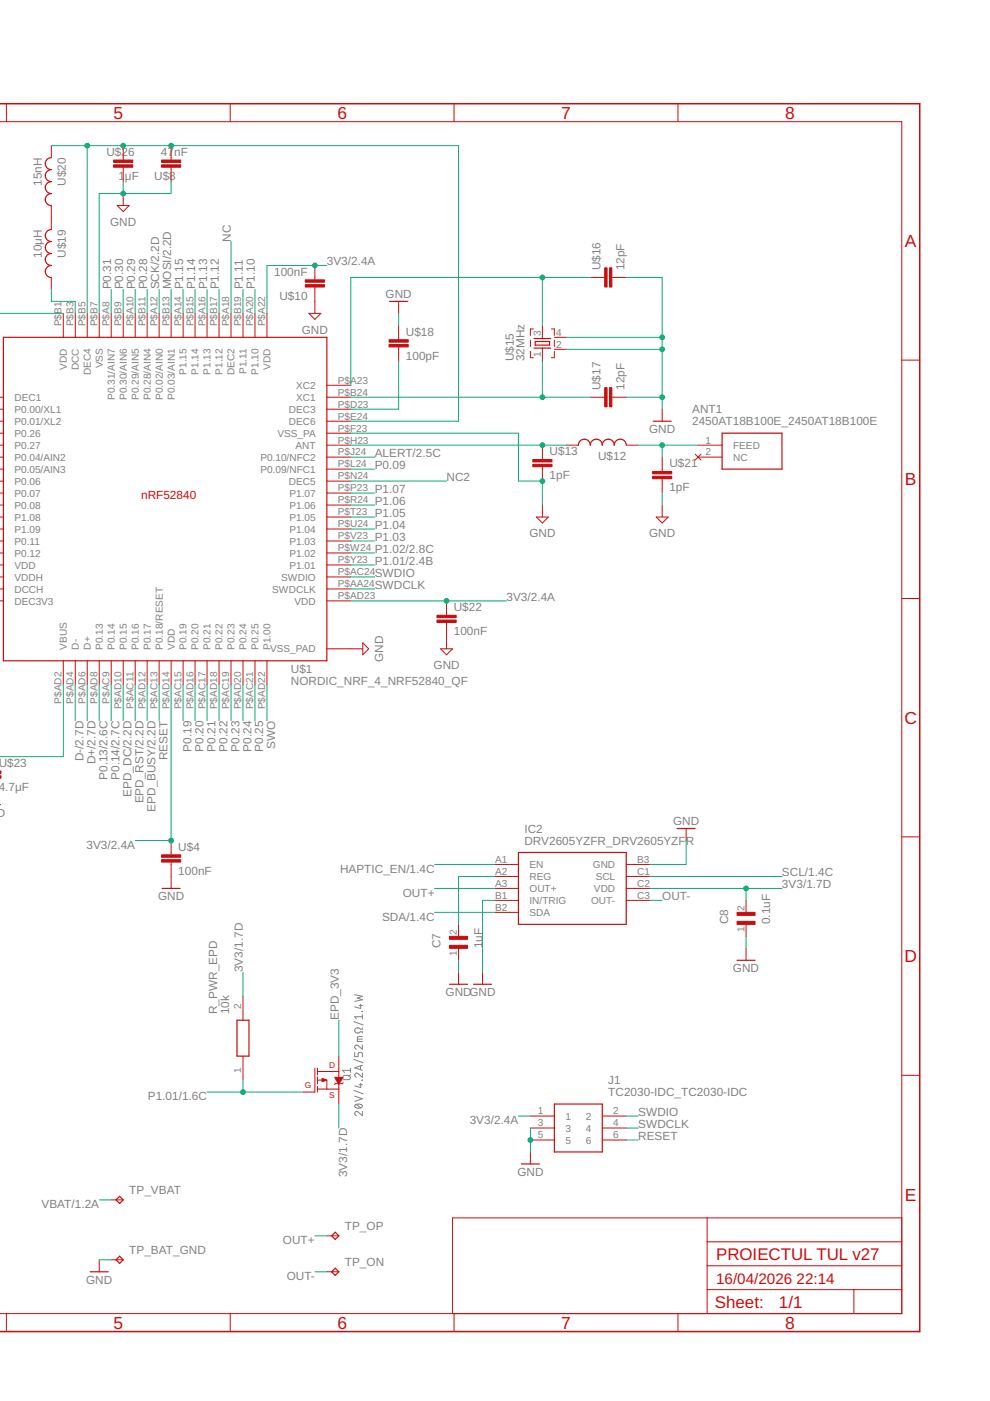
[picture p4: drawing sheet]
<svg xmlns="http://www.w3.org/2000/svg" width="210mm" height="297mm" viewBox="0 0 210 297" stroke-linecap="round" stroke-linejoin="round" font-family="sans-serif">
<g fill="none" stroke="#808080" stroke-width=".21">
<path d="M75 216.6l2 .7M75.2 210.9l1.6 .3-1 .4 1 .4-1.6 .3M76.1 213.2h.7M76.5 212.9v.9l-1.3-.3M76.8 214.4v.1zM76.8 219.8h-.9l-.1 .2v.8h1M76.8 217.9v.3h-.4a.62 .62 0 0 0-1-.2 .62 .62 0 0 0 0 1 .62 .62 0 0 0 1-.2h.4v.2M76.8 215.1v.9M76.8 215.6h-1.6l.4 .4M72.8 228.2l1.1-.2a.46 .46 0 0 1 .4 .5 .46 .46 0 0 1-.4 .4l-1.1-.1-.1-.3zM74.3 227.8l-.4 .4M74.3 226.9h-1.6l.3 .5"/>
<path d="M74.3 226.5v.9M75 231.2l2 .7M75 224.6l2 .7M75.2 223.1v.9h.7v-.5a.46 .46 0 0 1 .5-.4 .46 .46 0 0 1 .4 .4v.5M75.2 232.4l1.6 .6-1.6 .5M75.3 234.3a1.02 1.02 0 0 1 1.5 .2 .97 .97 0 0 1-1.6 0zM75.6 234.2l.9 .7M75.8 220.3h1M76.1 230h.7M76.4 226v.8M76.5 229.7v.9l-1.3-.4M76.8 229v.1z"/>
<path d="M76.8 235.6v.9l-.9-.7a.44 .44 0 0 0-.7 .1 .44 .44 0 0 0 .4 .6M76.8 227.5v.9l-.9-.8a.44 .44 0 0 0-.7 .2 .44 .44 0 0 0 .4 .6M76.8 221.6v.9l-.9-.8a.44 .44 0 0 0-.7 .1 .44 .44 0 0 0 .4 .7M76.8 225.8l-1.6 .6 1.6 .5"/>
</g>
<g fill="none" stroke="#c90d0c" stroke-width=".21">
<path d="M-.1 25.8h191.3v252.7h-191.3M1.4 22v3.8M10.9 30.9v2.5M26.1 30.9v3M26.1 35.5v3M36.3 30.9v3M36.3 35.5v3M48.8 22v3.8M96.3 22v3.8M143.7 22v3.8M10.9 43.6v5.1M10.9 58.8v2.6"/>
<path d="M24.8 43.6h2.6l-1.3 1.3zM26.1 41v2.6M66.8 56.3v3M125.2 58.8h3M129.7 58.8h3.1M13.4 66.4v5.1M16 66.4v5.1M18.5 66.4v5.1M21 66.4v5.1M23.6 66.4v5.1M26.1 66.4v5.1M28.7 66.4v5.1"/>
<path d="M31.2 66.4v5.1M33.7 66.4v5.1M36.3 66.4v5.1M38.8 66.4v5.1M41.4 66.4v5.1M43.9 66.4v5.1M46.4 66.4v5.1M49 66.4v5.1M51.5 66.4v5.1M54.1 66.4v5.1M56.6 66.4v5.1M65.5 66.4h2.5l-1.2 1.3z"/>
<path d="M66.8 60.9v5.5M84.5 63.9v2.5M84.5 69v3M84.5 73.6v3M112.5 74.5v1.3h.6M112.5 72.1v1.4M113.1 69.7h-.6v1.4M115 69v2.8M115 73.8v2.8M116.9 69.7h.6v1.4M117.5 74.5v1.3h-.6M117.5 72.1v1.4"/>
<path d="M117.5 71.5h2.6M117.5 74.1h2.6M191.2 76.3h3.8M0 84.2h.7M0 86.8h.7M0 89.3h.7M0 91.8h.7M0 94.4h.7M0 96.9h.7M0 99.5h.7M69.3 84.2h5.1M69.3 86.8h5.1"/>
<path d="M69.3 89.3h5.1M69.3 91.8h5.1M69.3 94.4h5.1M69.3 96.9h5.1M69.3 99.5h5.1M69.3 81.7h5.1M115 94.4v3M115 99v3M120.1 94.4h2.5M125.2 84.2h3M129.7 84.2h3.1M132.8 94.4h2.5"/>
<path d="M140.4 86.8v2.5M140.4 96.9v3.1M147.4 96.3l1.2 1.2M148 94.4h5.1M148 96.9h5.1M148.6 96.3l-1.2 1.2M0 109.6h.7M0 102h.7M0 104.5h.7M0 107.1h.7M0 112.2h.7M0 119.8h.7"/>
<path d="M0 114.7h.7M0 117.2h.7M69.3 109.6h5.1M69.3 102h5.1M69.3 104.5h5.1M69.3 107.1h5.1M69.3 112.2h5.1M69.3 119.8h5.1M69.3 114.7h5.1M69.3 117.2h5.1M113.7 109.6h2.6l-1.3 1.3zM115 107.1v2.5"/>
<path d="M139.1 109.6h2.6l-1.3 1.3zM140.4 101.5v3M140.4 107.1v2.5M0 124.9h.7M0 122.3h.7M0 127.4h.7M69.3 137.6h7.6M69.3 124.9h5.1M69.3 122.3h5.1M69.3 127.4h5.1M76.9 136.3l1.3 1.3-1.3 1.2zM93.4 137.6h2.5l-1.2 1.2z"/>
<path d="M94.7 127.4v3.1M94.7 132v5.6M191.2 126.9h3.8M13.4 140.1v5.1M16 140.1v5.1M18.5 140.1v5.1M21 140.1v5.1M23.6 140.1v5.1M26.1 140.1v5.1M28.7 140.1v5.1M31.2 140.1v5.1M33.7 140.1v5.1"/>
<path d="M36.3 140.1v5.1M38.8 140.1v5.1M41.4 140.1v5.1M43.9 140.1v5.1M46.4 140.1v5.1M49 140.1v5.1M51.5 140.1v5.1M54.1 140.1v5.1M56.6 140.1v5.1M36.3 178.2v3.1M145.5 175.7v2.5M191.2 177.4h3.8"/>
<path d="M36.3 182.8v5.6M97.2 196v2.5M104.8 183.3h5.1M104.8 185.8h5.1M104.8 188.4h5.1M104.8 190.9h5.1M104.8 193.4h5.1M132.8 183.3h5.1M132.8 185.8h5.1M132.8 188.4h5.1M132.8 190.9h5.1M158.2 190.9v2.5"/>
<path d="M158.2 196v2.5M51.5 211.2v5.1M97.2 201.1v2.5M97.2 206.1v2.6M102.3 206.1v2.6M158.2 201.1v2.5M51.5 223.9v5.1M66.8 226.5v5h-2.6M67.3 226.5v1.4M67.3 228.3v1.5M67.3 230.3v1.2M67.3 230.9h4.5"/>
<path d="M67.3 229h2v1.9M67.3 227.2h4.5M71.8 223.9v4.5M71.8 229.8v4.3M72.8 229.6l-.2 .2h-1.5l-.2 .1M112.5 236.6h5M112.5 239.2h5M127.7 236.6h5.1M127.7 239.2h5.1M191.2 228h3.8M23.6 254.4h2.5M112.5 244.2v2.6"/>
<path d="M112.5 241.7h5M127.7 241.7h5.1M149.9 258.2v20.3M191.2 258.2h-95.3v20.3M1.4 278.5v3.8M21 267.1v2.5M23.6 267.1h2.5M48.8 278.5v3.8M69.3 262h2.5M69.3 269.6h2.5M96.3 278.5v3.8M143.7 278.5v3.8"/>
<path d="M149.9 273.4h41.3M149.9 268.4h41.3M149.9 263.3h41.3M181 273.4v5.1"/>
</g>
<g fill="#c90d0c" stroke="#c90d0c" stroke-width=".21">
<path d="M34.2 33.9h4.1v.5h-4.1z"/>
<path d="M34.2 34.9h4.1v.6h-4.1z"/>
<path d="M64.7 59.3h4.1v.5h-4.1z"/>
<path d="M64.7 60.3h4.1v.6h-4.1z"/>
<path d="M129.2 56.8h.5v4.1h-.5z"/>
<path d="M128.2 56.8h.5v4.1h-.5z"/>
<path d="M129.2 82.2h.5v4.1h-.5z"/>
<path d="M128.2 82.2h.5v4.1h-.5z"/>
<path d="M82.5 73h4.1v.6h-4.1z"/>
<path d="M82.5 72h4.1v.5h-4.1z"/>
<path d="M113 98.4h4v.6h-4z"/>
<path d="M113 97.4h4v.5h-4z"/>
<path d="M138.4 101h4v.5h-4z"/>
<path d="M138.4 100h4v.5h-4z"/>
<path d="M92.6 131.5h4.1v.5h-4.1z"/>
<path d="M92.6 130.5h4.1v.5h-4.1z"/>
<path d="M-.1 164.5h.3v.5h-.3z"/>
<path d="M-.1 163.5h.3v.5h-.3z"/>
<path d="M24.1 34.9h4.1v.6h-4.1z"/>
<path d="M24.1 33.9h4.1v.5h-4.1z"/>
<path d="M34.2 182.3h4.1v.5h-4.1z"/>
<path d="M34.2 181.3h4.1v.5h-4.1z"/>
<path d="M95.3 200.4h3.8v.7h-3.8z"/>
<path d="M95.3 198.5h3.8v.7h-3.8z"/>
<path d="M156.3 195.3h3.8v.7h-3.8z"/>
<path d="M156.3 193.4h3.8v.7h-3.8z"/>
</g>
<g fill="none" stroke="#c90d0c" stroke-width=".25">
<path d="M10.9 33.4a1.27 1.27 0 0 0-1.3 1.3 1.27 1.27 0 0 0 1.3 1.3 1.27 1.27 0 0 0-1.3 1.2 1.27 1.27 0 0 0 1.3 1.3 1.27 1.27 0 0 0-1.3 1.3 1.27 1.27 0 0 0 1.3 1.2 1.27 1.27 0 0 0-1.3 1.3 1.27 1.27 0 0 0 1.3 1.3M10.9 48.7a1.27 1.27 0 0 0-1.3 1.2 1.27 1.27 0 0 0 1.3 1.3 1.27 1.27 0 0 0-1.3 1.3 1.27 1.27 0 0 0 1.3 1.2 1.27 1.27 0 0 0-1.3 1.3 1.27 1.27 0 0 0 1.3 1.3 1.27 1.27 0 0 0-1.3 1.3 1.27 1.27 0 0 0 1.3 1.2M.7 71.5h68.6v68.6h-68.6zM82.6 63.9h3.8M113.2 71.8h3.6M113.2 73.8h3.6M113.5 72.4h3v.8h-3zM122.6 94.4a1.27 1.27 0 0 1 1.3-1.3 1.27 1.27 0 0 1 1.3 1.3 1.27 1.27 0 0 1 1.2-1.3 1.27 1.27 0 0 1 1.3 1.3 1.27 1.27 0 0 1 1.3-1.3 1.27 1.27 0 0 1 1.2 1.3 1.27 1.27 0 0 1 1.3-1.3 1.27 1.27 0 0 1 1.3 1.3M138.5 89.3h3.8M153.1 91.8h12.7v7.7h-12.7zM0 170.6h.1M143.6 175.7h3.8"/>
<path d="M34.4 188.4h3.8M109.9 180.7h22.9v15.3h-22.9zM50.2 216.3h2.6v7.6h-2.6zM95.3 208.7h3.8M100.4 208.7h3.8M156.3 203.6h3.8M117.5 234.1h10.2v10.1h-10.2zM25.4 253.6l.7 .8-.7 .8-.8-.8zM110.6 246.8h3.8M19.1 269.6h3.8M24.6 267.1l.8-.8 .7 .8-.7 .8zM71.1 261.3l.7 .7-.7 .8-.8-.8z"/>
<path d="M71.1 268.9l.7 .7-.7 .8-.8-.8z"/>
</g>
<g fill="#c90d0c" stroke="#c90d0c" stroke-width=".21">
<path d="M71 228.4l1.7 .1-.9 1.4z" fill-rule="evenodd"/>
<path d="M68.3 228.6l.9 .5-.9 .3z" fill-rule="evenodd"/>
</g>
<path d="M-.1 22h195.1v260.3h-195.1" fill="none" stroke="#c90d0c" stroke-width=".32"/>
<g fill="none" stroke="#0dab76" stroke-width=".21">
<path d="M10.9 30.9h86.3v58.4h-22.8M18.5 30.9v35.5M26.1 38.5v2.5M36.3 38.5v2.5h-15.3v25.4M49 51.2v15.2M69.3 56.3h-12.7v10.1M115 58.8v10.2M125.2 58.8h-50.8v22.9M132.8 58.8h7.6v28M-.1 66.4h13.5M10.9 61.4v2.5h5.1v2.5M23.6 61.4v5"/>
<path d="M26.1 61.4v5M28.7 61.4v5M31.2 61.4v5M33.7 61.4v5M36.3 61.4v5M38.8 61.4v5M41.4 61.4v5M43.9 61.4v5M46.4 61.4v5M51.5 61.4v5M54.1 61.4v5M84.5 66.4v2.6"/>
<path d="M84.5 76.6v10.2h-10.1M115 76.6v7.6M120.1 74.1h20.3M120.1 71.5h20.3M74.4 84.2h50.8M74.4 91.8h35.5v10.2h5.1v5.1M74.4 96.9h5M74.4 99.5h5M74.4 94.4h45.7M132.8 84.2h7.6M135.3 94.4h12.7M140.4 94.4v2.5"/>
<path d="M74.4 102h20.3M74.4 119.8h5M74.4 104.5h5M74.4 107.1h5M74.4 109.6h5M74.4 112.2h5M74.4 114.7h5M74.4 117.2h5M140.4 104.5v2.6M74.4 127.4h33M74.4 124.9h5M74.4 122.3h5"/>
<path d="M13.4 145.2v15.2h-13.5M16 145.2v7.6M18.5 145.2v7.6M21 145.2v7.6M23.6 145.2v7.6M26.1 145.2v7.6M28.7 145.2v7.6M31.2 145.2v7.6M33.7 145.2v7.6M36.3 145.2v33h-7.6M38.8 145.2v7.6M41.4 145.2v7.6"/>
<path d="M43.9 145.2v7.6M46.4 145.2v7.6M49 145.2v7.6M51.5 145.2v7.6M54.1 145.2v7.6M56.6 145.2v7.6M145.5 178.2v5.1h-7.6M92.1 183.3h12.7M92.1 188.4h12.7M92.1 193.4h12.7M104.8 190.9h-2.5v15.2M104.8 185.8h-7.6v10.2"/>
<path d="M137.9 190.9h2.5M137.9 188.4h27.9M137.9 185.8h27.9M158.2 188.4v2.5M158.2 198.5v2.6M51.5 206.1v5.1M71.8 216.3v7.6M97.2 203.6v2.5M43.9 231.5h20.3M51.5 229v2.5M71.8 234.1v5.1M109.9 236.6h2.6"/>
<path d="M112.5 239.2v5M132.8 236.6h2.5M132.8 239.2h2.5M21 254.4h2.6M132.8 241.7h2.5M21 267.1h2.6M66.8 262h2.5M66.8 269.6h2.5"/>
</g>
<g fill="#0dab76" stroke="#0dab76" stroke-width=".21">
<circle cx="26.1" cy="41" r=".51"/>
<circle cx="140.4" cy="71.5" r=".51"/>
<circle cx="140.4" cy="74.1" r=".51"/>
<circle cx="140.4" cy="84.2" r=".51"/>
<circle cx="115" cy="102" r=".51"/>
<circle cx="112.5" cy="241.7" r=".51"/>
<circle cx="66.8" cy="56.3" r=".51"/>
<circle cx="94.7" cy="127.4" r=".51"/>
<circle cx="36.3" cy="178.2" r=".51"/>
<circle cx="18.5" cy="30.9" r=".51"/>
<circle cx="26.1" cy="30.9" r=".51"/>
<circle cx="36.3" cy="30.9" r=".51"/>
<circle cx="158.2" cy="188.4" r=".51"/>
<circle cx="115" cy="58.8" r=".51"/>
<circle cx="115" cy="84.2" r=".51"/>
<circle cx="115" cy="94.4" r=".51"/>
<circle cx="140.4" cy="94.4" r=".51"/>
<circle cx="51.5" cy="231.5" r=".51"/>
</g>
<g font-size="3.7" fill="#c90d0c">
<text x="24.1" y="25.2">5</text>
<text x="71.5" y="25.2">6</text>
<text x="119" y="25.2">7</text>
<text x="166.4" y="25.2">8</text>
<text x="191.9" y="52.4">A</text>
<text x="191.9" y="102.9">B</text>
<text x="191.8" y="153.5">C</text>
<text x="191.8" y="204">D</text>
<text x="191.9" y="254.5">E</text>
<text x="24.1" y="281.7">5</text>
<text x="71.5" y="281.7">6</text>
<text x="119" y="281.7">7</text>
<text x="166.4" y="281.7">8</text>
</g>
<g font-size="3.6" fill="#c90d0c">
<text x="151.8" y="267.1">PROIECTUL TUL v27</text>
<text x="151.6" y="277.4">Sheet:</text>
<text x="165.2" y="277.3">1/1</text>
</g>
<g font-size="3.2" fill="#c90d0c">
<text x="151.8" y="272.2">16/04/2026</text>
<text x="168.9" y="272.2">22:14</text>
</g>
<g font-size="2.5" fill="#808080">
<text x="22.6" y="33.1">U$26</text>
<text x="34.1" y="33.1">47</text>
<text x="36.9" y="33.1">nF</text>
<text x="8.8" y="39.4" transform="rotate(-90 8.8 39.4)">15nH</text>
<text x="13.9" y="39.4" transform="rotate(-90 13.9 39.4)">U$20</text>
<text x="25.1" y="38.1">1</text>
<text x="26.5" y="38.1">μF</text>
<text x="32.7" y="38.1">U$8</text>
<text x="23.3" y="47.9">GND</text>
<text x="49" y="51.2" transform="rotate(-90 49 51.2)">NC</text>
<text x="8.8" y="54.7" transform="rotate(-90 8.8 54.7)">10μH</text>
<text x="13.9" y="54.7" transform="rotate(-90 13.9 54.7)">U$19</text>
<text x="58.1" y="58.4">100nF</text>
<text x="69.3" y="56.3">3V3/2.4A</text>
<text x="127.3" y="57.3" transform="rotate(-90 127.3 57.3)">U$16</text>
<text x="132.4" y="57.3" transform="rotate(-90 132.4 57.3)">12pF</text>
<text x="23.6" y="61.4" transform="rotate(-90 23.6 61.4)">P0.31</text>
<text x="26.1" y="61.4" transform="rotate(-90 26.1 61.4)">P0.30</text>
<text x="28.7" y="61.4" transform="rotate(-90 28.7 61.4)">P0.29</text>
<text x="31.2" y="61.4" transform="rotate(-90 31.2 61.4)">P0.28</text>
<text x="33.7" y="61.4" transform="rotate(-90 33.7 61.4)">SCK/2.2D</text>
<text x="36.3" y="61.4" transform="rotate(-90 36.3 61.4)">MOSI/2.2D</text>
<text x="38.8" y="61.4" transform="rotate(-90 38.8 61.4)">P1.15</text>
<text x="41.4" y="61.4" transform="rotate(-90 41.4 61.4)">P1.14</text>
<text x="43.9" y="61.4" transform="rotate(-90 43.9 61.4)">P1.13</text>
<text x="46.4" y="61.4" transform="rotate(-90 46.4 61.4)">P1.12</text>
<text x="51.5" y="61.4" transform="rotate(-90 51.5 61.4)">P1.11</text>
<text x="54.1" y="61.4" transform="rotate(-90 54.1 61.4)">P1.10</text>
<text x="59.2" y="63.5">U$10</text>
<text x="81.8" y="63.1">GND</text>
<text x="64" y="70.8">GND</text>
<text x="86.1" y="71.1">U$18</text>
<text x="86.1" y="76.2">100pF</text>
<text x="108.9" y="76.6" transform="rotate(-90 108.9 76.6)">U$15</text>
<text x="111.2" y="76.6" transform="rotate(-90 111.2 76.6)">32MHz</text>
<text x="127.3" y="82.7" transform="rotate(-90 127.3 82.7)">U$17</text>
<text x="132.4" y="82.7" transform="rotate(-90 132.4 82.7)">12pF</text>
<text x="146.8" y="87.7">ANT1</text>
<text x="137.6" y="91.8">GND</text>
<text x="146.8" y="90.2">2450AT18B100E_2450AT18B100E</text>
<text x="79.4" y="96.9">ALERT/2.5C</text>
<text x="79.4" y="99.5">P0.09</text>
<text x="116.5" y="101.6">1pF</text>
<text x="116.5" y="96.5">U$13</text>
<text x="126.8" y="97.4">U$12</text>
<text x="141.9" y="99.1">U$21</text>
<text x="79.4" y="104.5">P1.07</text>
<text x="79.4" y="107.1">P1.06</text>
<text x="94.7" y="102">NC2</text>
<text x="141.9" y="104.2">1pF</text>
<text x="79.4" y="109.6">P1.05</text>
<text x="79.4" y="112.2">P1.04</text>
<text x="112.2" y="113.9">GND</text>
<text x="137.6" y="113.9">GND</text>
<text x="79.4" y="119.8">P1.01/2.4B</text>
<text x="79.4" y="114.7">P1.03</text>
<text x="79.4" y="117.2">P1.02/2.8C</text>
<text x="79.4" y="124.9">SWDCLK</text>
<text x="79.4" y="122.3">SWDIO</text>
<text x="96.2" y="129.6">U$22</text>
<text x="107.4" y="127.4">3V3/2.4A</text>
<text x="96.2" y="134.6">100nF</text>
<text x="61.7" y="142.6">U$1</text>
<text x="81.2" y="140.3" transform="rotate(-90 81.2 140.3)">GND</text>
<text x="91.9" y="141.9">GND</text>
<text x="61.7" y="145.2">NORDIC_NRF_4_NRF52840_QF</text>
<text x="17.7" y="161.4" transform="rotate(-90 17.7 161.4)">D-/2.7D</text>
<text x="35.5" y="161.2" transform="rotate(-90 35.5 161.2)">RESET</text>
<text x="40.6" y="159.4" transform="rotate(-90 40.6 159.4)">P0.19</text>
<text x="43.1" y="159.4" transform="rotate(-90 43.1 159.4)">P0.20</text>
<text x="45.7" y="159.4" transform="rotate(-90 45.7 159.4)">P0.21</text>
<text x="48.2" y="159.4" transform="rotate(-90 48.2 159.4)">P0.22</text>
<text x="50.8" y="159.4" transform="rotate(-90 50.8 159.4)">P0.23</text>
<text x="53.3" y="159.4" transform="rotate(-90 53.3 159.4)">P0.24</text>
<text x="55.8" y="159.4" transform="rotate(-90 55.8 159.4)">P0.25</text>
<text x="58.4" y="158.8" transform="rotate(-90 58.4 158.8)">SWO</text>
<text x="-.3" y="167.7">4.7μF</text>
<text x="-.3" y="162.6">U$23</text>
<text x="20.3" y="162.1" transform="rotate(-90 20.3 162.1)">D+/2.7D</text>
<text x="22.8" y="165.4" transform="rotate(-90 22.8 165.4)">P0.13/2.6C</text>
<text x="25.4" y="165.4" transform="rotate(-90 25.4 165.4)">P0.14/2.7C</text>
<text x="-.8" y="173.1">D</text>
<text x="27.9" y="168.9" transform="rotate(-90 27.9 168.9)">EPD_DC/2.2D</text>
<text x="30.4" y="170.3" transform="rotate(-90 30.4 170.3)">EPD_RST/2.2D</text>
<text x="33" y="172.1" transform="rotate(-90 33 172.1)">EPD_BUSY/2.2D</text>
<text x="18.3" y="180">3V3/2.4A</text>
<text x="111.2" y="179.1">DRV2605YZFR_DRV2605YZFR</text>
<text x="111.2" y="176.5">IC2</text>
<text x="142.7" y="174.9">GND</text>
<text x="37.8" y="185.4">100nF</text>
<text x="37.8" y="180.4">U$4</text>
<text x="72.1" y="185.1">HAPTIC_EN/1.4C</text>
<text x="165.8" y="185.8">SCL/1.4C</text>
<text x="33.5" y="190.9">GND</text>
<text x="85.4" y="190.1">OUT+</text>
<text x="140.4" y="190.9">OUT-</text>
<text x="165.8" y="188.4">3V3/1.7D</text>
<text x="81" y="195.2">SDA/1.4C</text>
<text x="154.4" y="196" transform="rotate(-90 154.4 196)">C8</text>
<text x="163.3" y="196" transform="rotate(-90 163.3 196)">0.1uF</text>
<text x="93.4" y="201.1" transform="rotate(-90 93.4 201.1)">C7</text>
<text x="102.3" y="201.1" transform="rotate(-90 102.3 201.1)">1uF</text>
<text x="51.5" y="206.1" transform="rotate(-90 51.5 206.1)">3V3/1.7D</text>
<text x="155.4" y="206.1">GND</text>
<text x="46.1" y="215" transform="rotate(-90 46.1 215)">R_PWR_EPD</text>
<text x="48.6" y="215" transform="rotate(-90 48.6 215)">10k</text>
<text x="94.5" y="211.2">GNDGND</text>
<text x="71.8" y="216.3" transform="rotate(-90 71.8 216.3)">EPD_3V3</text>
<text x="31.3" y="233.3">P1.01/1.6C</text>
<text x="129" y="232.4">TC2030-IDC_TC2030-IDC</text>
<text x="129" y="229.9">J1</text>
<text x="99.6" y="238.4">3V3/2.4A</text>
<text x="135.3" y="239.2">SWDCLK</text>
<text x="135.3" y="236.6">SWDIO</text>
<text x="135.3" y="241.7">RESET</text>
<text x="73.6" y="249.6" transform="rotate(-90 73.6 249.6)">3V3/1.7D</text>
<text x="109.7" y="249.3">GND</text>
<text x="8.8" y="256.2">VBAT/1.2A</text>
<text x="27.4" y="253.1">TP_VBAT</text>
<text x="60" y="263.8">OUT+</text>
<text x="73.1" y="260.7">TP_OP</text>
<text x="27.4" y="265.8">TP_BAT_GND</text>
<text x="73.1" y="268.4">TP_ON</text>
<text x="18.3" y="272.2">GND</text>
<text x="60.8" y="271.4">OUT-</text>
</g>
<text font-size="2.5" fill="#c90d0c" x="29.9" y="105.8">nRF52840</text>
<g font-size="2.1" fill="#808080">
<text x="13.1" y="69.2" transform="rotate(-90 13.1 69.2)">P$B1</text>
<text x="15.6" y="69.2" transform="rotate(-90 15.6 69.2)">P$B3</text>
<text x="18.1" y="69.2" transform="rotate(-90 18.1 69.2)">P$B5</text>
<text x="20.7" y="69.2" transform="rotate(-90 20.7 69.2)">P$B7</text>
<text x="23.2" y="69.2" transform="rotate(-90 23.2 69.2)">P$A8</text>
<text x="25.8" y="69.2" transform="rotate(-90 25.8 69.2)">P$B9</text>
<text x="28.3" y="69.2" transform="rotate(-90 28.3 69.2)">P$A10</text>
<text x="30.8" y="69.2" transform="rotate(-90 30.8 69.2)">P$B11</text>
<text x="33.4" y="69.2" transform="rotate(-90 33.4 69.2)">P$A12</text>
<text x="35.9" y="69.2" transform="rotate(-90 35.9 69.2)">P$B13</text>
<text x="38.5" y="69.2" transform="rotate(-90 38.5 69.2)">P$A14</text>
<text x="41" y="69.2" transform="rotate(-90 41 69.2)">P$B15</text>
<text x="43.5" y="69.2" transform="rotate(-90 43.5 69.2)">P$A16</text>
<text x="46.1" y="69.2" transform="rotate(-90 46.1 69.2)">P$B17</text>
<text x="48.6" y="69.2" transform="rotate(-90 48.6 69.2)">P$A18</text>
<text x="51.2" y="69.2" transform="rotate(-90 51.2 69.2)">P$B19</text>
<text x="53.7" y="69.2" transform="rotate(-90 53.7 69.2)">P$A20</text>
<text x="56.2" y="69.2" transform="rotate(-90 56.2 69.2)">P$A22</text>
<text x="114.6" y="71.2" transform="rotate(-90 114.6 71.2)">3</text>
<text x="117.9" y="71.2">4</text>
<text x="114.6" y="75.6" transform="rotate(-90 114.6 75.6)">1</text>
<text x="117.9" y="73.7">2</text>
<text x="14.2" y="78.4" transform="rotate(-90 14.2 78.4)">VDD</text>
<text x="16.7" y="78.5" transform="rotate(-90 16.7 78.5)">DCC</text>
<text x="19.3" y="79.6" transform="rotate(-90 19.3 79.6)">DEC4</text>
<text x="21.8" y="78.1" transform="rotate(-90 21.8 78.1)">VSS</text>
<text x="39.6" y="79.4" transform="rotate(-90 39.6 79.4)">P1.15</text>
<text x="42.1" y="79.4" transform="rotate(-90 42.1 79.4)">P1.14</text>
<text x="44.7" y="79.4" transform="rotate(-90 44.7 79.4)">P1.13</text>
<text x="47.2" y="79.4" transform="rotate(-90 47.2 79.4)">P1.12</text>
<text x="49.7" y="79.6" transform="rotate(-90 49.7 79.6)">DEC2</text>
<text x="52.3" y="79.3" transform="rotate(-90 52.3 79.3)">P1.11</text>
<text x="54.8" y="79.4" transform="rotate(-90 54.8 79.4)">P1.10</text>
<text x="57.4" y="78.4" transform="rotate(-90 57.4 78.4)">VDD</text>
<text x="62.8" y="82.4">XC2</text>
<text x="71.6" y="83.9">P$B24</text>
<text x="71.6" y="81.3">P$A23</text>
<text x="3.1" y="85">DEC1</text>
<text x="3.1" y="87.5">P0.00/XL1</text>
<text x="24.3" y="84.8" transform="rotate(-90 24.3 84.8)">P0.31/AIN7</text>
<text x="26.9" y="84.8" transform="rotate(-90 26.9 84.8)">P0.30/AIN6</text>
<text x="29.4" y="84.8" transform="rotate(-90 29.4 84.8)">P0.29/AIN5</text>
<text x="32" y="84.8" transform="rotate(-90 32 84.8)">P0.28/AIN4</text>
<text x="34.5" y="84.8" transform="rotate(-90 34.5 84.8)">P0.02/AIN0</text>
<text x="37" y="84.8" transform="rotate(-90 37 84.8)">P0.03/AIN1</text>
<text x="61.3" y="87.5">DEC3</text>
<text x="62.8" y="85">XC1</text>
<text x="71.6" y="89">P$E24</text>
<text x="71.6" y="86.4">P$D23</text>
<text x="3.1" y="90.1">P0.01/XL2</text>
<text x="3.1" y="92.6">P0.26</text>
<text x="3.1" y="95.1">P0.27</text>
<text x="58.8" y="92.6">VSS_PA</text>
<text x="61.3" y="90.1">DEC6</text>
<text x="62.7" y="95.1">ANT</text>
<text x="71.6" y="94">P$H23</text>
<text x="71.6" y="91.5">P$F23</text>
<text x="149.6" y="94">1</text>
<text x="155.4" y="95.1">FEED</text>
<text x="3.1" y="97.7">P0.04/AIN2</text>
<text x="3.1" y="100.2">P0.05/AIN3</text>
<text x="55.2" y="100.2">P0.09/NFC1</text>
<text x="55.2" y="97.7">P0.10/NFC2</text>
<text x="71.6" y="101.7">P$N24</text>
<text x="71.6" y="99.1">P$L24</text>
<text x="71.6" y="96.6">P$J24</text>
<text x="149.6" y="96.6">2</text>
<text x="155.4" y="97.7">NC</text>
<text x="3.1" y="102.8">P0.06</text>
<text x="3.1" y="105.3">P0.07</text>
<text x="3.1" y="107.8">P0.08</text>
<text x="61.3" y="102.8">DEC5</text>
<text x="61.4" y="107.8">P1.06</text>
<text x="61.4" y="105.3">P1.07</text>
<text x="71.6" y="106.7">P$R24</text>
<text x="71.6" y="104.2">P$P23</text>
<text x="3.1" y="110.4">P1.08</text>
<text x="3.1" y="112.9">P1.09</text>
<text x="61.4" y="112.9">P1.04</text>
<text x="61.4" y="110.4">P1.05</text>
<text x="71.6" y="111.8">P$U24</text>
<text x="71.6" y="109.3">P$T23</text>
<text x="3.1" y="115.5">P0.11</text>
<text x="3.1" y="118">P0.12</text>
<text x="61.4" y="118">P1.02</text>
<text x="61.4" y="115.5">P1.03</text>
<text x="71.6" y="119.4">P$Y23</text>
<text x="71.6" y="116.9">P$W24</text>
<text x="71.6" y="114.3">P$V23</text>
<text x="3.1" y="120.5">VDD</text>
<text x="3.1" y="123.1">VDDH</text>
<text x="3.1" y="125.6">DCCH</text>
<text x="57.7" y="125.6">SWDCLK</text>
<text x="59.6" y="123.1">SWDIO</text>
<text x="61.4" y="120.5">P1.01</text>
<text x="71.6" y="124.5">P$AA24</text>
<text x="71.6" y="122">P$AC24</text>
<text x="3.1" y="128.2">DEC3V3</text>
<text x="62.4" y="128.2">VDD</text>
<text x="71.6" y="127">P$AD23</text>
<text x="14.2" y="137.8" transform="rotate(-90 14.2 137.8)">VBUS</text>
<text x="16.7" y="137.8" transform="rotate(-90 16.7 137.8)">D-</text>
<text x="19.3" y="137.8" transform="rotate(-90 19.3 137.8)">D+</text>
<text x="21.8" y="137.8" transform="rotate(-90 21.8 137.8)">P0.13</text>
<text x="24.3" y="137.8" transform="rotate(-90 24.3 137.8)">P0.14</text>
<text x="26.9" y="137.8" transform="rotate(-90 26.9 137.8)">P0.15</text>
<text x="29.4" y="137.8" transform="rotate(-90 29.4 137.8)">P0.16</text>
<text x="32" y="137.8" transform="rotate(-90 32 137.8)">P0.17</text>
<text x="34.5" y="137.8" transform="rotate(-90 34.5 137.8)">P0.18/RESET</text>
<text x="37" y="137.8" transform="rotate(-90 37 137.8)">VDD</text>
<text x="39.6" y="137.8" transform="rotate(-90 39.6 137.8)">P0.19</text>
<text x="42.1" y="137.8" transform="rotate(-90 42.1 137.8)">P0.20</text>
<text x="44.7" y="137.8" transform="rotate(-90 44.7 137.8)">P0.21</text>
<text x="47.2" y="137.8" transform="rotate(-90 47.2 137.8)">P0.22</text>
<text x="49.7" y="137.8" transform="rotate(-90 49.7 137.8)">P0.23</text>
<text x="52.3" y="137.8" transform="rotate(-90 52.3 137.8)">P0.24</text>
<text x="54.8" y="137.8" transform="rotate(-90 54.8 137.8)">P0.25</text>
<text x="57.4" y="137.8" transform="rotate(-90 57.4 137.8)">P1.00</text>
<text x="57.3" y="138.3">VSS_PAD</text>
<text x="13.1" y="149.2" transform="rotate(-90 13.1 149.2)">P$AD2</text>
<text x="15.6" y="149.2" transform="rotate(-90 15.6 149.2)">P$AD4</text>
<text x="18.1" y="149.2" transform="rotate(-90 18.1 149.2)">P$AD6</text>
<text x="20.7" y="149.2" transform="rotate(-90 20.7 149.2)">P$AD8</text>
<text x="23.2" y="149.2" transform="rotate(-90 23.2 149.2)">P$AC9</text>
<text x="25.8" y="150.4" transform="rotate(-90 25.8 150.4)">P$AD10</text>
<text x="28.3" y="150.2" transform="rotate(-90 28.3 150.2)">P$AC11</text>
<text x="30.8" y="150.4" transform="rotate(-90 30.8 150.4)">P$AD12</text>
<text x="33.4" y="150.4" transform="rotate(-90 33.4 150.4)">P$AC13</text>
<text x="35.9" y="150.4" transform="rotate(-90 35.9 150.4)">P$AD14</text>
<text x="38.5" y="150.4" transform="rotate(-90 38.5 150.4)">P$AC15</text>
<text x="41" y="150.4" transform="rotate(-90 41 150.4)">P$AD16</text>
<text x="43.5" y="150.4" transform="rotate(-90 43.5 150.4)">P$AC17</text>
<text x="46.1" y="150.4" transform="rotate(-90 46.1 150.4)">P$AD18</text>
<text x="48.6" y="150.4" transform="rotate(-90 48.6 150.4)">P$AC19</text>
<text x="51.2" y="150.4" transform="rotate(-90 51.2 150.4)">P$AD20</text>
<text x="53.7" y="150.4" transform="rotate(-90 53.7 150.4)">P$AC21</text>
<text x="56.2" y="150.4" transform="rotate(-90 56.2 150.4)">P$AD22</text>
<text x="105" y="182.9">A1</text>
<text x="105" y="185.5">A2</text>
<text x="112.3" y="184">EN</text>
<text x="125.7" y="184">GND</text>
<text x="135.1" y="182.9">B3</text>
<text x="135.1" y="185.5">C1</text>
<text x="105" y="188">A3</text>
<text x="105" y="190.5">B1</text>
<text x="112.3" y="186.6">REG</text>
<text x="112.3" y="189.1">OUT+</text>
<text x="112.3" y="191.7">IN/TRIG</text>
<text x="125.3" y="191.7">OUT-</text>
<text x="125.9" y="189.1">VDD</text>
<text x="126.3" y="186.6">SCL</text>
<text x="135.1" y="188">C2</text>
<text x="135.1" y="190.5">C3</text>
<text x="105" y="193.1">B2</text>
<text x="112.3" y="194.2">SDA</text>
<text x="157.8" y="197.5" transform="rotate(-90 157.8 197.5)">1</text>
<text x="157.8" y="193.1" transform="rotate(-90 157.8 193.1)">2</text>
<text x="96.9" y="202.6" transform="rotate(-90 96.9 202.6)">1</text>
<text x="96.9" y="198.2" transform="rotate(-90 96.9 198.2)">2</text>
<text x="51.2" y="214" transform="rotate(-90 51.2 214)">2</text>
<text x="51.2" y="227.4" transform="rotate(-90 51.2 227.4)">1</text>
<text x="114" y="236.3">1</text>
<text x="114" y="238.8">3</text>
<text x="119.9" y="237.4">1</text>
<text x="119.9" y="239.9">3</text>
<text x="124.2" y="237.4">2</text>
<text x="124.2" y="239.9">4</text>
<text x="130" y="236.3">2</text>
<text x="130" y="238.8">4</text>
<text x="114" y="241.3">5</text>
<text x="119.9" y="242.5">5</text>
<text x="124.2" y="242.5">6</text>
<text x="130" y="241.3">6</text>
</g>
<g font-size="1.8" fill="#c90d0c">
<text x="69.8" y="226.5">D</text>
<text x="64.6" y="230.8">G</text>
<text x="69.8" y="232.8">S</text>
</g>
</svg>
